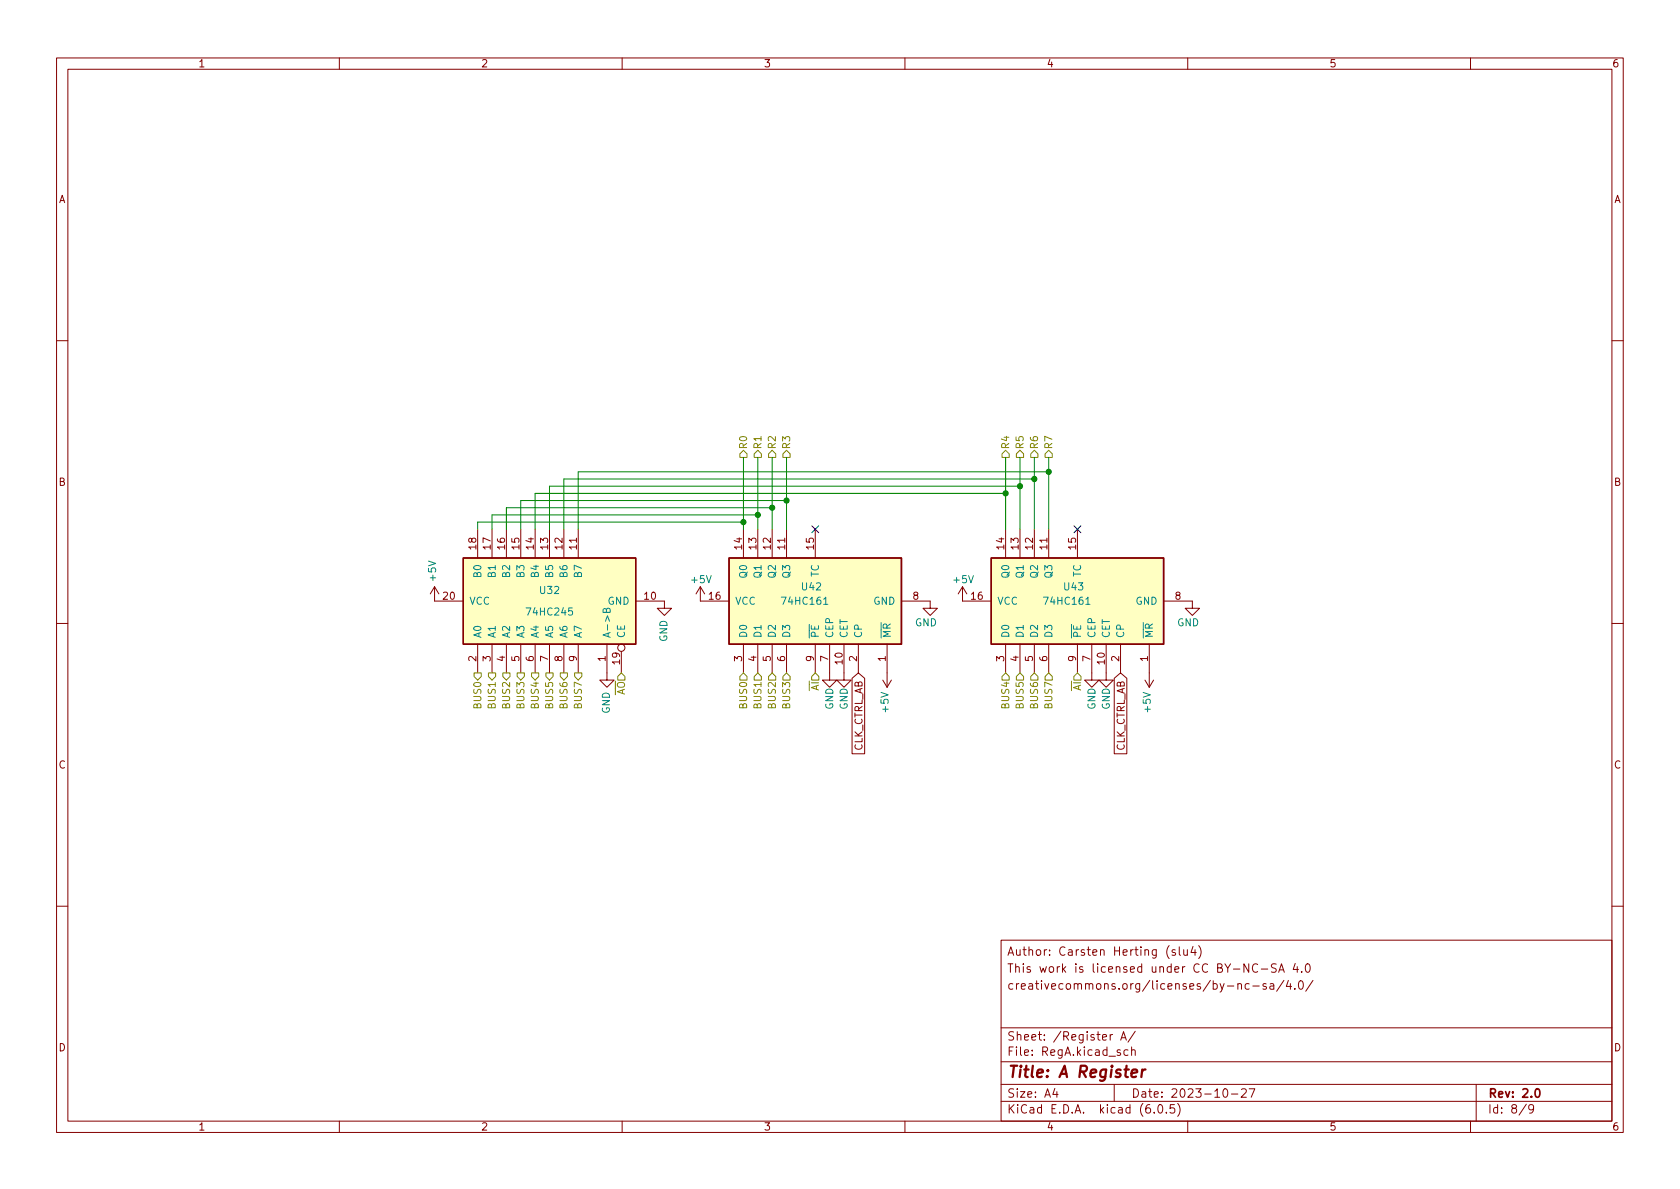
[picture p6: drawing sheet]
<svg xmlns="http://www.w3.org/2000/svg" width="297mm" height="210mm" viewBox="0 0 297 210" stroke-linecap="round" stroke-linejoin="round" font-family="sans-serif">
<g fill="none" stroke="#840000" stroke-width=".18">
<path d="M10 10.2h277v190.1h-277zM12 12.2h273v186.1h-273zM60 10.2v2M110 10.2v2M160 10.2v2M210 10.2v2M260 10.2v2M10 60.2h2M285 60.2h2M84.5 93.6v5.1M87 93.6v5.1M89.5 93.6v5.1"/>
<path d="M92.1 93.6v5.1M94.6 93.6v5.1M97.2 93.6v5.1M99.7 93.6v5.1M102.2 93.6v5.1M131.4 93.6v5.1M134 93.6v5.1M136.5 93.6v5.1M139.1 93.6v5.1M144.1 93.6v5.1M177.8 93.6v5.1M180.3 93.6v5.1"/>
<path d="M182.9 93.6v5.1M185.4 93.6v5.1M190.5 93.6v5.1M10 110.2h2M76.8 103.8l.8 1.2M76.8 103.8v2.5h5.1M76.8 103.8l-.7 1.2M84.5 113.9v5.1M87 113.9v5.1M89.5 113.9v5.1M92.1 113.9v5.1M94.6 113.9v5.1"/>
<path d="M97.2 113.9v5.1M99.7 113.9v5.1M102.2 113.9v5.1M107.3 113.9v6.4h-1.3l1.3 1.2 1.3-1.2h-1.3M109.9 115.2v3.8M112.4 106.3h5.1v1.3h-1.3l1.3 1.2 1.2-1.2h-1.2M123.8 103.8l-.7 1.2M123.8 103.8v2.5h5.1M123.8 103.8l.8 1.2M131.4 113.9v5.1M134 113.9v5.1M136.5 113.9v5.1"/>
<path d="M139.1 113.9v5.1M144.1 113.9v5.1M146.7 113.9v6.4h-1.3l1.3 1.2 1.3-1.2h-1.3M149.2 113.9v6.4h-1.2l1.2 1.2 1.3-1.2h-1.3M150.7 119.9l1.1-.9 1.1 .9v13.4h-2.2zM151.8 113.9v5.1M156.8 113.9v7.6M159.4 106.3h5.1v1.3h1.2l-1.2 1.2-1.3-1.2h1.3M170.2 103.8v2.5h5.1M170.2 103.8l-.8 1.2M170.2 103.8l.7 1.2M177.8 113.9v5.1"/>
<path d="M180.3 113.9v5.1M182.9 113.9v5.1M185.4 113.9v5.1M190.5 113.9v5.1M193 113.9v6.4h-1.2l1.2 1.2 1.3-1.2h-1.3M195.6 113.9v6.4h-1.3l1.3 1.2 1.2-1.2h-1.2M197 119.9l1.1-.9 1.1 .9v13.4h-2.2zM198.1 113.9v5.1M203.2 113.9v7.6M205.7 106.3h5.1v1.3h1.3l-1.3 1.2-1.3-1.2h1.3M285 110.2h2M156.1 120.3l.7 1.2"/>
<path d="M157.6 120.3l-.8 1.2M202.4 120.3l.8 1.2M204 120.3l-.8 1.2M10 160.2h2M177 166.3h108v32h-108zM206.7 167.2a1.72 1.72 0 0 0 0 2.3M207.8 168l-.4-.1-.2 .2 .1 .3 .5 .1v.4h-.6M208.5 167.4v1.3l.2 .2M209.3 167.9l.1 1h.3l.2-.1M209.9 167.9v1M210.9 167.4l-.3 1h.9M211.3 167.9v1"/>
<path d="M211.9 167.2a1.72 1.72 0 0 1 0 2.3M220.9 174l-.5-.1-.3 .3v.4l.2 .3h.6M221.5 174.4h1.1M222.4 170.6a.6 .6 0 0 0-.8 0 .6 .6 0 0 0-.2 .7 .56 .56 0 0 0 .3 .6 .56 .56 0 0 0 .7-.1M223 171.4h1.1M223.9 174l-.4-.1-.2 .2 .1 .3 .5 .1v.4h-.6M224.6 174h.5l.1 .9M225.2 174.3l-.5 .1a.29 .29 0 0 0-.2 .2 .29 .29 0 0 0 .2 .3h.5M225.6 170.5l-.5-.1-.3 .3 .1 .4 .7 .3v.4l-.2 .1h-.6M226.1 171.9l.5-1.5 .5 1.5M226.2 171.5h.7M227 173.4l-1.3 1.9"/>
<path d="M227.8 173.4l-.4 1h1M228.1 173.9v1M228.9 174.8v.1M229 170.4l-.4 1h1M229.4 170.9v1M229.7 173.6l.2-.2a.81 .81 0 0 1 .6 .7 .81 .81 0 0 1-.3 .8h-.1a.81 .81 0 0 1-.4-1.3zM230.1 171.8v.1M230.9 170.6l.2-.2a.81 .81 0 0 1 .6 .7 .81 .81 0 0 1-.3 .8h-.1a.81 .81 0 0 1-.4-1.3zM232.1 173.4l-1.2 1.9M285 160.2h2M60 198.3v2M110 198.3v2"/>
<path d="M160 198.3v2M177 194.8h108M177 191.8h108M177 187.8h108M177 181.8h108M186.5 192.5l-.4 1h1M186.9 193v1M196.7 182.9l-.3 .1-.1 .2M197 191.8v3M198.1 183.9l.5-1.5 .5 1.5M198.3 183.5h.7M199.4 185.7l-.4-.1-.3 .3v.4l.2 .3h.5"/>
<path d="M200.1 185.8l.2-.2 .3 .1 .1 .9M200.1 185.1v1.5M200.7 182.4l-1.3 1.9M204.1 196.7v.1M204.9 195.4l.2-.1a.81 .81 0 0 1 .6 .7 .81 .81 0 0 1-.3 .8h-.2a.81 .81 0 0 1-.6-.6 .81 .81 0 0 1 .3-.8zM206.2 196.7v.1M207.6 195.3h-.7v.7l.2-.1 .5 .1 .1 .2-.1 .5-.2 .1-.5-.1M208.2 195.1a1.72 1.72 0 0 1 0 2.3M210 198.3v2M216.4 192.6l.2-.1a.81 .81 0 0 1 .6 .7 .81 .81 0 0 1-.3 .8h-.2a.81 .81 0 0 1-.6-.6 .81 .81 0 0 1 .3-.8zM217.7 193.5h1.2M219.5 192.7l.6-.2 .2 .2 .1 .3-1 1h1"/>
<path d="M220.9 192.5h1l-.7 1.5M260 198.3v2M261 191.8v6.5M269.9 195.3l-1.3 1.9M271.2 196l-.3 .3h-.3l-.3-.3 .1-.6 .5-.1 .2 .2a.99 .99 0 0 1-.4 1.3h-.3"/>
<circle cx="109.9" cy="114.5" r=".63"/>
</g>
<path d="M271.6 192.6l.2-.1a.82 .82 0 0 1 .6 .7 .82 .82 0 0 1-.3 .8h-.2a.81 .81 0 0 1-.6-.6 .81 .81 0 0 1 .3-.8z" fill="none" stroke="#840000" stroke-width=".3"/>
<path d="M200.1 189.8l.9-.2v-.4l-.2-.1-.6 .1-.2 1 .3 .3 .6-.1M202 189.1l-.2 1.4M202.5 189.1l-.4 .1-.2 .3" fill="none" stroke="#840000" stroke-width=".4"/>
<g fill="#ffffc2" stroke="#ffffc2" stroke-width=".18">
<path d="M128.9 98.7h30.5v15.2h-30.5z"/>
<path d="M175.3 98.7h30.4v15.2h-30.4z"/>
<path d="M81.9 98.7h30.5v15.2h-30.5z"/>
</g>
<path d="M81.9 98.7h30.5v15.2h-30.5zM128.9 98.7h30.5v15.2h-30.5zM175.3 98.7h30.4v15.2h-30.4z" fill="none" stroke="#840000" stroke-width=".25"/>
<path d="M107.2 107.9l.3-.3h.3l.1 .2v.5h-1.3l.1-.6 .3-.1 .2 .1v.6M145.6 106.9h.8M192 106.9h.7" fill="none" stroke="#008484" stroke-width=".18"/>
<g fill="none" stroke="#848400" stroke-width=".18">
<path d="M131.4 79.6l.7 .7v.6h-1.3v-.6zM134 79.6l.6 .7v.6h-1.3v-.6zM136.5 79.6l.7 .7v.6h-1.3v-.6zM139.1 79.6l.6 .7v.6h-1.3v-.6zM177.8 79.6l.6 .7v.6h-1.2v-.6zM180.3 79.6l.7 .7v.6h-1.3v-.6zM182.9 79.6l.6 .7v.6h-1.3v-.6zM185.4 79.6l.7 .7v.6h-1.3v-.6zM83.8 119h1.3v.6l-.6 .7-.7-.7zM86.4 119h1.2v.6l-.6 .7-.6-.7zM88.9 119h1.3v.6l-.7 .7-.6-.7zM91.4 119h1.3v.6l-.6 .7-.7-.7z"/>
<path d="M94 119h1.2v.6l-.6 .7-.6-.7zM96.5 119h1.3v.6l-.6 .7-.7-.7zM99.1 119h1.2v.6l-.6 .7-.6-.7zM101.6 119h1.3v.6l-.7 .7-.6-.7zM109.9 119l.6 .6v.7h-1.3v-.7zM131.4 119l.7 .6v.7h-1.3v-.7zM134 119l.6 .6v.7h-1.3v-.7zM136.5 119l.7 .6v.7h-1.3v-.7zM139.1 119l.6 .6v.7h-1.3v-.7zM144.1 119l.7 .6v.7h-1.3v-.7zM177.8 119l.6 .6v.7h-1.2v-.7zM180.3 119l.7 .6v.7h-1.3v-.7z"/>
<path d="M182.9 119l.6 .6v.7h-1.3v-.7zM185.4 119l.7 .6v.7h-1.3v-.7zM190.5 119l.6 .6v.7h-1.2v-.7z"/>
</g>
<g fill="none" stroke="#008400" stroke-width=".18">
<path d="M131.4 80.9v12.7M131.4 92.3h-46.9v1.3M134 80.9v12.7M134 91.1h-47v2.5M136.5 89.8h-47v3.8M136.5 80.9v12.7M139.1 88.5h-47v5.1M139.1 80.9v12.7M177.8 87.2h-83.2v6.4M177.8 80.9v12.7M180.3 86h-83.1v7.6M180.3 80.9v12.7"/>
<path d="M182.9 84.7h-83.2v8.9M182.9 80.9v12.7M185.4 83.4h-83.2v10.2M185.4 80.9v12.7"/>
</g>
<path d="M143.5 93l1.3 1.2M144.8 93l-1.3 1.2M189.9 93l1.2 1.2M191.1 93l-1.2 1.2" fill="none" stroke="#000084" stroke-width=".18"/>
<g fill="#008400" stroke="#008400" stroke-width=".18">
<circle cx="136.5" cy="89.8" r=".46"/>
<circle cx="139.1" cy="88.5" r=".46"/>
<circle cx="182.9" cy="84.7" r=".46"/>
<circle cx="180.3" cy="86" r=".46"/>
<circle cx="177.8" cy="87.2" r=".46"/>
<circle cx="185.4" cy="83.4" r=".46"/>
<circle cx="131.4" cy="92.3" r=".46"/>
<circle cx="134" cy="91.1" r=".46"/>
</g>
<text font-size="2.8" fill="#840000" x="178" y="190.6">Title: A Register</text>
<g font-size="2.1" fill="#840000">
<text x="178" y="172">This work is licensed under CC BY-NC-SA 4.0</text>
<text x="178" y="169">Author: Carsten Herting (slu4)</text>
<text x="178" y="175">creativecommons.org/licenses/by-nc-sa/4.0/</text>
<text x="178" y="184">Sheet: /Register A/</text>
<text x="178" y="186.7">File: RegA.kicad_sch</text>
<text x="178" y="196.9">KiCad E.D.A. kicad (6.0.5)</text>
<text x="178" y="194.1">Size: A4</text>
<text x="200" y="194.1">Date: 2023-10-27</text>
<text x="263" y="194.1">Rev: 2.0</text>
<text x="263" y="196.9">Id: 8/9</text>
</g>
<g font-size="1.8" fill="#840000">
<text x="35" y="11.9">1</text>
<text x="85" y="11.9">2</text>
<text x="135" y="11.9">3</text>
<text x="185" y="11.9">4</text>
<text x="235" y="11.9">5</text>
<text x="285" y="11.9">6</text>
<text x="10.3" y="35.9">A</text>
<text x="285.3" y="35.9">A</text>
<text x="10.3" y="85.9">B</text>
<text x="285.3" y="85.9">B</text>
<text x="84.2" y="97.1" transform="rotate(-90 84.2 97.1)">18</text>
<text x="86.7" y="97.1" transform="rotate(-90 86.7 97.1)">17</text>
<text x="89.3" y="97.1" transform="rotate(-90 89.3 97.1)">16</text>
<text x="91.8" y="97.1" transform="rotate(-90 91.8 97.1)">15</text>
<text x="94.4" y="97.1" transform="rotate(-90 94.4 97.1)">14</text>
<text x="96.9" y="97.1" transform="rotate(-90 96.9 97.1)">13</text>
<text x="99.4" y="97.1" transform="rotate(-90 99.4 97.1)">12</text>
<text x="102" y="97.1" transform="rotate(-90 102 97.1)">11</text>
<text x="131.2" y="97.1" transform="rotate(-90 131.2 97.1)">14</text>
<text x="133.7" y="97.1" transform="rotate(-90 133.7 97.1)">13</text>
<text x="136.3" y="97.1" transform="rotate(-90 136.3 97.1)">12</text>
<text x="138.8" y="97.1" transform="rotate(-90 138.8 97.1)">11</text>
<text x="143.9" y="97.1" transform="rotate(-90 143.9 97.1)">15</text>
<text x="177.5" y="97.1" transform="rotate(-90 177.5 97.1)">14</text>
<text x="180.1" y="97.1" transform="rotate(-90 180.1 97.1)">13</text>
<text x="182.6" y="97.1" transform="rotate(-90 182.6 97.1)">12</text>
<text x="185.2" y="97.1" transform="rotate(-90 185.2 97.1)">11</text>
<text x="190.2" y="97.1" transform="rotate(-90 190.2 97.1)">15</text>
<text x="78.4" y="106">20</text>
<text x="114" y="106">10</text>
<text x="125.4" y="106">16</text>
<text x="161.4" y="106">8</text>
<text x="171.7" y="106">16</text>
<text x="207.8" y="106">8</text>
<text x="84.2" y="116.9" transform="rotate(-90 84.2 116.9)">2</text>
<text x="86.7" y="116.9" transform="rotate(-90 86.7 116.9)">3</text>
<text x="89.3" y="116.9" transform="rotate(-90 89.3 116.9)">4</text>
<text x="91.8" y="116.9" transform="rotate(-90 91.8 116.9)">5</text>
<text x="94.4" y="116.9" transform="rotate(-90 94.4 116.9)">6</text>
<text x="96.9" y="116.9" transform="rotate(-90 96.9 116.9)">7</text>
<text x="99.4" y="116.9" transform="rotate(-90 99.4 116.9)">8</text>
<text x="102" y="116.9" transform="rotate(-90 102 116.9)">9</text>
<text x="107.1" y="116.9" transform="rotate(-90 107.1 116.9)">1</text>
<text x="109.6" y="117.4" transform="rotate(-90 109.6 117.4)">19</text>
<text x="131.2" y="116.9" transform="rotate(-90 131.2 116.9)">3</text>
<text x="133.7" y="116.9" transform="rotate(-90 133.7 116.9)">4</text>
<text x="136.3" y="116.9" transform="rotate(-90 136.3 116.9)">5</text>
<text x="138.8" y="116.9" transform="rotate(-90 138.8 116.9)">6</text>
<text x="143.9" y="116.9" transform="rotate(-90 143.9 116.9)">9</text>
<text x="146.4" y="116.9" transform="rotate(-90 146.4 116.9)">7</text>
<text x="149" y="117.4" transform="rotate(-90 149 117.4)">10</text>
<text x="151.5" y="116.9" transform="rotate(-90 151.5 116.9)">2</text>
<text x="156.6" y="116.9" transform="rotate(-90 156.6 116.9)">1</text>
<text x="177.5" y="116.9" transform="rotate(-90 177.5 116.9)">3</text>
<text x="180.1" y="116.9" transform="rotate(-90 180.1 116.9)">4</text>
<text x="182.6" y="116.9" transform="rotate(-90 182.6 116.9)">5</text>
<text x="185.2" y="116.9" transform="rotate(-90 185.2 116.9)">6</text>
<text x="190.2" y="116.9" transform="rotate(-90 190.2 116.9)">9</text>
<text x="192.8" y="116.9" transform="rotate(-90 192.8 116.9)">7</text>
<text x="195.3" y="117.4" transform="rotate(-90 195.3 117.4)">10</text>
<text x="197.9" y="116.9" transform="rotate(-90 197.9 116.9)">2</text>
<text x="202.9" y="116.9" transform="rotate(-90 202.9 116.9)">1</text>
<text x="10.3" y="135.9">C</text>
<text x="152.5" y="133.1" transform="rotate(-90 152.5 133.1)">CLK_CTRL_AB</text>
<text x="198.8" y="133.1" transform="rotate(-90 198.8 133.1)">CLK_CTRL_AB</text>
<text x="285.3" y="135.9">C</text>
<text x="10.3" y="185.9">D</text>
<text x="285.3" y="185.9">D</text>
<text x="35" y="199.9">1</text>
<text x="85" y="199.9">2</text>
<text x="135" y="199.9">3</text>
<text x="185" y="199.9">4</text>
<text x="235" y="199.9">5</text>
<text x="285" y="199.9">6</text>
</g>
<g font-size="1.8" fill="#848400">
<text x="132.1" y="79.5" transform="rotate(-90 132.1 79.5)">R0</text>
<text x="134.6" y="79.5" transform="rotate(-90 134.6 79.5)">R1</text>
<text x="137.2" y="79.5" transform="rotate(-90 137.2 79.5)">R2</text>
<text x="139.7" y="79.5" transform="rotate(-90 139.7 79.5)">R3</text>
<text x="178.4" y="79.5" transform="rotate(-90 178.4 79.5)">R4</text>
<text x="181" y="79.5" transform="rotate(-90 181 79.5)">R5</text>
<text x="183.5" y="79.5" transform="rotate(-90 183.5 79.5)">R6</text>
<text x="186.1" y="79.5" transform="rotate(-90 186.1 79.5)">R7</text>
<text x="85.1" y="125.1" transform="rotate(-90 85.1 125.1)">BUS0</text>
<text x="87.6" y="125.1" transform="rotate(-90 87.6 125.1)">BUS1</text>
<text x="90.2" y="125.1" transform="rotate(-90 90.2 125.1)">BUS2</text>
<text x="92.7" y="125.1" transform="rotate(-90 92.7 125.1)">BUS3</text>
<text x="95.2" y="125.1" transform="rotate(-90 95.2 125.1)">BUS4</text>
<text x="97.8" y="125.1" transform="rotate(-90 97.8 125.1)">BUS5</text>
<text x="100.3" y="125.1" transform="rotate(-90 100.3 125.1)">BUS6</text>
<text x="102.9" y="125.1" transform="rotate(-90 102.9 125.1)">BUS7</text>
<text x="110.5" y="124.4" transform="rotate(-90 110.5 124.4)">~{AO}</text>
<text x="132.1" y="125.1" transform="rotate(-90 132.1 125.1)">BUS0</text>
<text x="134.6" y="125.1" transform="rotate(-90 134.6 125.1)">BUS1</text>
<text x="137.2" y="125.1" transform="rotate(-90 137.2 125.1)">BUS2</text>
<text x="139.7" y="125.1" transform="rotate(-90 139.7 125.1)">BUS3</text>
<text x="144.8" y="123.5" transform="rotate(-90 144.8 123.5)">~{AI}</text>
<text x="178.4" y="125.1" transform="rotate(-90 178.4 125.1)">BUS4</text>
<text x="181" y="125.1" transform="rotate(-90 181 125.1)">BUS5</text>
<text x="183.5" y="125.1" transform="rotate(-90 183.5 125.1)">BUS6</text>
<text x="186.1" y="125.1" transform="rotate(-90 186.1 125.1)">BUS7</text>
<text x="191.1" y="123.5" transform="rotate(-90 191.1 123.5)">~{AI}</text>
</g>
<g font-size="1.8" fill="#008484">
<text x="85.1" y="101.9" transform="rotate(-90 85.1 101.9)">B0</text>
<text x="87.6" y="101.9" transform="rotate(-90 87.6 101.9)">B1</text>
<text x="90.2" y="101.9" transform="rotate(-90 90.2 101.9)">B2</text>
<text x="92.7" y="101.9" transform="rotate(-90 92.7 101.9)">B3</text>
<text x="95.2" y="101.9" transform="rotate(-90 95.2 101.9)">B4</text>
<text x="97.8" y="101.9" transform="rotate(-90 97.8 101.9)">B5</text>
<text x="100.3" y="101.9" transform="rotate(-90 100.3 101.9)">B6</text>
<text x="102.9" y="101.9" transform="rotate(-90 102.9 101.9)">B7</text>
<text x="77.1" y="102.6" transform="rotate(-90 77.1 102.6)">+5V</text>
<text x="82.9" y="106.9">VCC</text>
<text x="95.5" y="105">U32</text>
<text x="107.4" y="106.9">GND</text>
<text x="122.3" y="103.1">+5V</text>
<text x="129.9" y="106.9">VCC</text>
<text x="132.1" y="102" transform="rotate(-90 132.1 102)">Q0</text>
<text x="134.6" y="102" transform="rotate(-90 134.6 102)">Q1</text>
<text x="137.2" y="102" transform="rotate(-90 137.2 102)">Q2</text>
<text x="138.5" y="106.9">74HC161</text>
<text x="139.7" y="102" transform="rotate(-90 139.7 102)">Q3</text>
<text x="141.8" y="104.4">U42</text>
<text x="144.8" y="102" transform="rotate(-90 144.8 102)">TC</text>
<text x="154.4" y="106.9">GND</text>
<text x="168.7" y="103.1">+5V</text>
<text x="176.3" y="106.9">VCC</text>
<text x="178.4" y="102" transform="rotate(-90 178.4 102)">Q0</text>
<text x="181" y="102" transform="rotate(-90 181 102)">Q1</text>
<text x="183.5" y="102" transform="rotate(-90 183.5 102)">Q2</text>
<text x="184.9" y="106.9">74HC161</text>
<text x="186.1" y="102" transform="rotate(-90 186.1 102)">Q3</text>
<text x="188.2" y="104.4">U43</text>
<text x="191.1" y="102" transform="rotate(-90 191.1 102)">TC</text>
<text x="200.8" y="106.9">GND</text>
<text x="85.1" y="112.9" transform="rotate(-90 85.1 112.9)">A0</text>
<text x="87.6" y="112.9" transform="rotate(-90 87.6 112.9)">A1</text>
<text x="90.2" y="112.9" transform="rotate(-90 90.2 112.9)">A2</text>
<text x="92.7" y="112.9" transform="rotate(-90 92.7 112.9)">A3</text>
<text x="93.4" y="108.8">74HC245</text>
<text x="95.2" y="112.9" transform="rotate(-90 95.2 112.9)">A4</text>
<text x="97.8" y="112.9" transform="rotate(-90 97.8 112.9)">A5</text>
<text x="100.3" y="112.9" transform="rotate(-90 100.3 112.9)">A6</text>
<text x="102.9" y="112.9" transform="rotate(-90 102.9 112.9)">A7</text>
<text x="107.9" y="112.9" transform="rotate(-90 107.9 112.9)">A-&gt;B</text>
<text x="110.5" y="112.9" transform="rotate(-90 110.5 112.9)">CE</text>
<text x="118" y="113.5" transform="rotate(-90 118 113.5)">GND</text>
<text x="132.1" y="112.9" transform="rotate(-90 132.1 112.9)">D0</text>
<text x="134.6" y="112.9" transform="rotate(-90 134.6 112.9)">D1</text>
<text x="137.2" y="112.9" transform="rotate(-90 137.2 112.9)">D2</text>
<text x="139.7" y="112.9" transform="rotate(-90 139.7 112.9)">D3</text>
<text x="144.8" y="112.9" transform="rotate(-90 144.8 112.9)">~{PE}</text>
<text x="147.3" y="112.9" transform="rotate(-90 147.3 112.9)">CEP</text>
<text x="149.9" y="112.9" transform="rotate(-90 149.9 112.9)">CET</text>
<text x="152.4" y="112.9" transform="rotate(-90 152.4 112.9)">CP</text>
<text x="157.5" y="112.9" transform="rotate(-90 157.5 112.9)">~{MR}</text>
<text x="161.8" y="110.7">GND</text>
<text x="178.4" y="112.9" transform="rotate(-90 178.4 112.9)">D0</text>
<text x="181" y="112.9" transform="rotate(-90 181 112.9)">D1</text>
<text x="183.5" y="112.9" transform="rotate(-90 183.5 112.9)">D2</text>
<text x="186.1" y="112.9" transform="rotate(-90 186.1 112.9)">D3</text>
<text x="191.1" y="112.9" transform="rotate(-90 191.1 112.9)">~{PE}</text>
<text x="193.7" y="112.9" transform="rotate(-90 193.7 112.9)">CEP</text>
<text x="196.2" y="112.9" transform="rotate(-90 196.2 112.9)">CET</text>
<text x="198.8" y="112.9" transform="rotate(-90 198.8 112.9)">CP</text>
<text x="203.8" y="112.9" transform="rotate(-90 203.8 112.9)">~{MR}</text>
<text x="208.1" y="110.7">GND</text>
<text x="147.3" y="125.5" transform="rotate(-90 147.3 125.5)">GND</text>
<text x="149.9" y="125.5" transform="rotate(-90 149.9 125.5)">GND</text>
<text x="157.1" y="125.9" transform="rotate(-90 157.1 125.9)">+5V</text>
<text x="193.7" y="125.5" transform="rotate(-90 193.7 125.5)">GND</text>
<text x="196.2" y="125.5" transform="rotate(-90 196.2 125.5)">GND</text>
<text x="203.5" y="125.9" transform="rotate(-90 203.5 125.9)">+5V</text>
<text x="107.8" y="126.2" transform="rotate(-90 107.8 126.2)">GND</text>
</g>
</svg>
